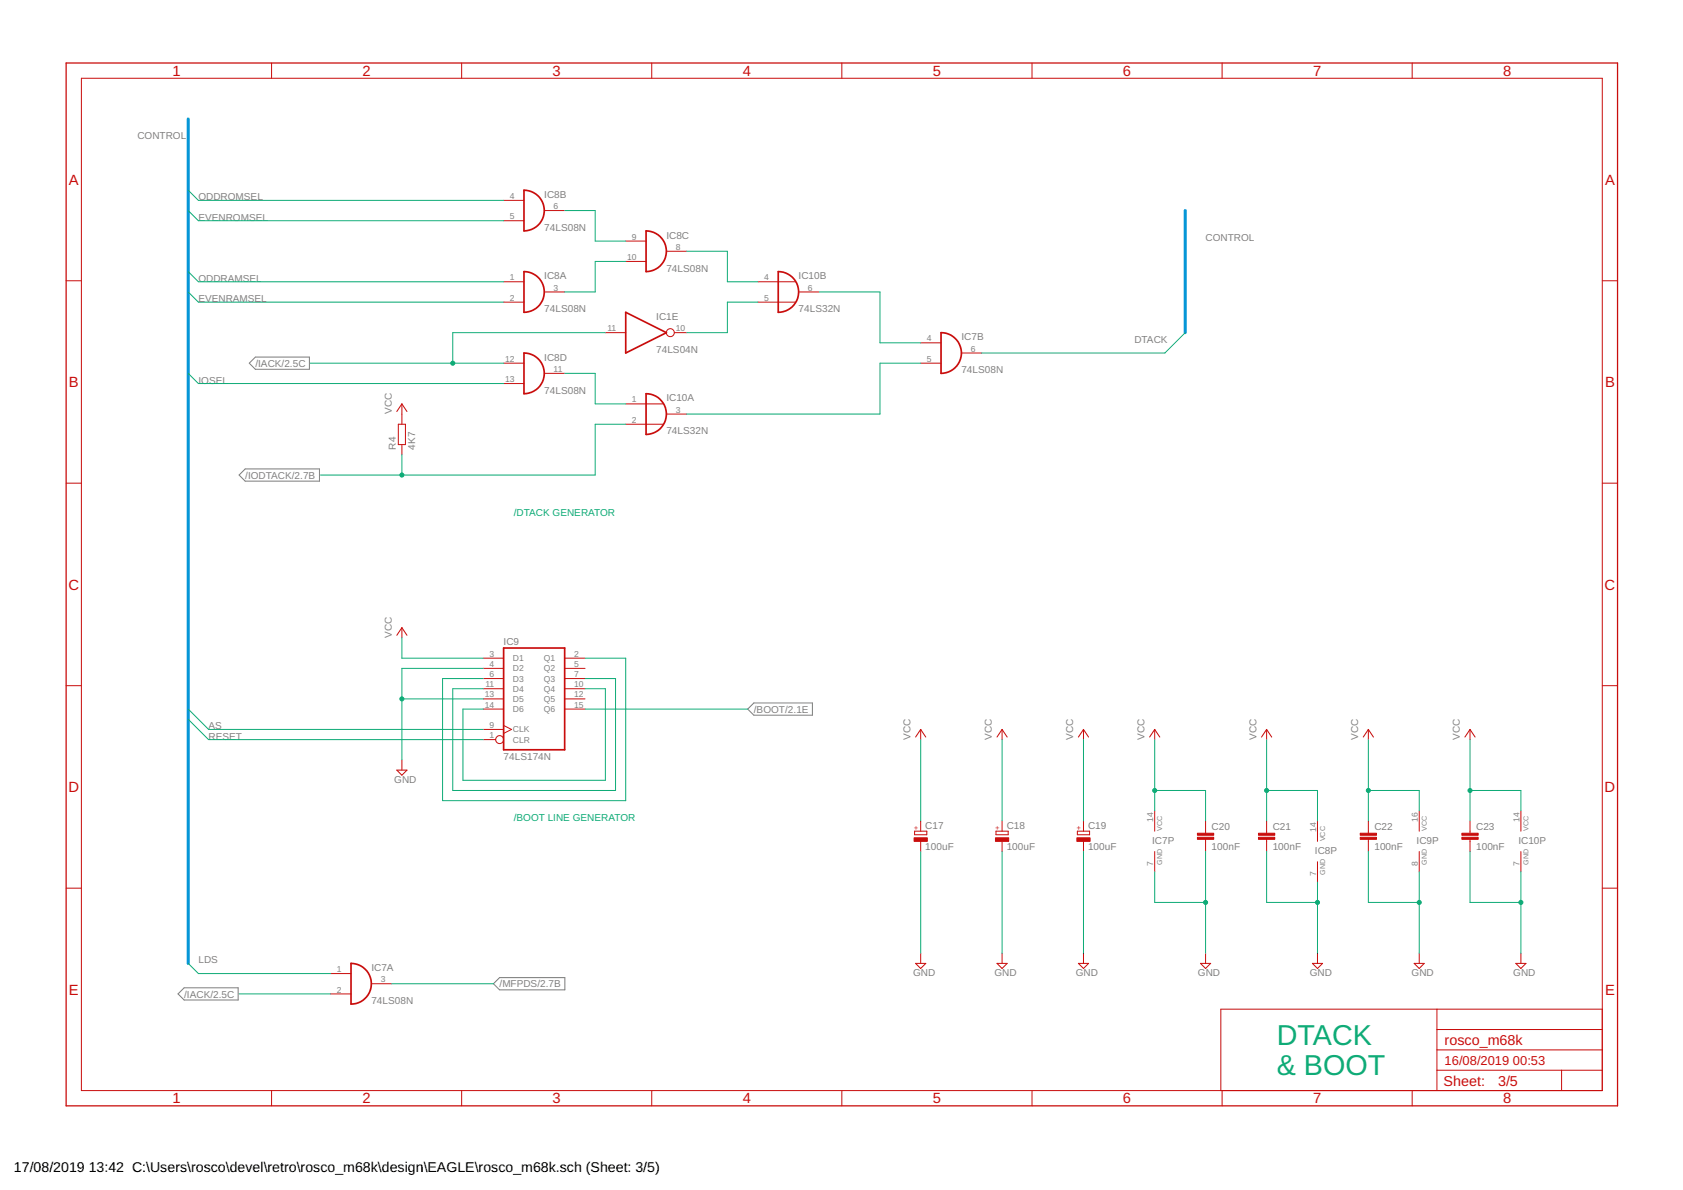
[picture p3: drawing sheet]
<svg xmlns="http://www.w3.org/2000/svg" width="420mm" height="297mm" viewBox="0 0 420 297" stroke-linecap="round" stroke-linejoin="round" font-family="sans-serif">
<path d="M62.2 90.7l1.6-1.6h13.4v3.1h-13.4zM61.2 117.1h18.6v3h-18.6l-1.5-1.5zM186.7 177l1.5-1.5h14.6v3h-14.6zM44.4 248.1l1.6-1.5h13.5v3h-13.5zM123.2 245.6l1.5-1.6h16.3v3.1h-16.3z" fill="none" stroke="#808080" stroke-width=".25"/>
<g fill="none" stroke="#c90d0c" stroke-width=".25">
<path d="M20.3 19.5h379.7v252.7h-379.7zM67.8 15.7v3.8M115.3 15.7v3.8M162.7 15.7v3.8M210.2 15.7v3.8M257.6 15.7v3.8M305.1 15.7v3.8M352.6 15.7v3.8M125.7 50h5.1M125.7 55.1h5.1M135.9 52.6h5.1M16.5 70.1h3.8"/>
<path d="M125.7 70.3h5.1M125.7 75.4h5.1M135.9 72.9h5.1M156.2 60.2h5.1M156.2 65.3h5.1M166.4 62.7h5M189.2 70.3h9.4M189.2 75.4h9.4M199.4 72.9h5M400 70.1h3.8M125.7 90.7h5.1M125.7 95.7h5.1"/>
<path d="M135.9 93.2h5.1M151.1 83h5.1M168.3 83h3.1M229.8 90.7h5.1M229.8 85.6h5.1M240 88.1h5.1M99.4 105.9h1.8v5.1h-1.8zM100.3 100.8v5.1M100.3 111v2.5M100.3 100.8l1.3 1.9M100.3 100.8l-1.2 1.9M156.2 105.9h9.4"/>
<path d="M156.2 100.8h9.4M166.4 103.4h5M16.5 120.6h3.8M400 120.6h3.8M100.3 156.7l1.3 1.9M100.3 156.7l-1.2 1.9M100.3 156.7v2.5M16.5 171.2h3.8M120.6 164.3h5.1M120.6 166.8h5.1M120.6 169.4h5.1M120.6 171.9h5.1"/>
<path d="M120.6 174.5h5.1M120.6 177h5.1M141 164.3h5M141 166.8h5M141 169.4h5M141 171.9h5M141 174.5h5M141 177h5M400 171.2h3.8M99.1 192.2h2.5l-1.3 1.3zM100.3 189.7v2.5M120.6 184.6h3.1"/>
<path d="M120.6 182.1h5.1M125.7 181.1l2 1-2 1M229.8 182.1v2.5M229.8 182.1l1.3 1.9M229.8 182.1l-1.2 1.9M250.2 182.1l1.2 1.9M250.2 182.1l-1.3 1.9M250.2 182.1v2.5M270.5 182.1v2.5M270.5 182.1l1.3 1.9M270.5 182.1l-1.3 1.9M288.3 182.1v2.5"/>
<path d="M288.3 182.1l1.2 1.9M288.3 182.1l-1.3 1.9M316.2 182.1v2.5M316.2 182.1l1.3 1.9M316.2 182.1l-1.3 1.9M341.6 182.1v2.5M341.6 182.1l1.3 1.9M341.6 182.1l-1.3 1.9M367 182.1v2.5M367 182.1l1.3 1.9M367 182.1l-1.3 1.9M228.3 207.5h3.1v.9h-3.1z"/>
<path d="M229.8 204.9v2.6M229.8 210v2.6M248.6 207.5h3.1v.9h-3.1zM250.2 204.9v2.6M250.2 210v2.6M269 207.5h3v.9h-3zM270.5 204.9v2.6M270.5 210v2.6M288.3 202.4v5.1M288.3 212.6v5M301 204.9v3.1M301 209.5v3.1"/>
<path d="M316.2 204.9v3.1M316.2 209.5v3.1M328.9 204.9v5.1M328.9 215.1v5.1M341.6 204.9v3.1M341.6 209.5v3.1M354.3 202.4v5.1M354.3 212.6v5M367 204.9v3.1M367 209.5v3.1M379.7 202.4v5.1M379.7 212.6v5"/>
<path d="M16.5 221.7h3.8M229.8 237.9v2.6M250.2 237.9v2.6M270.5 237.9v2.6M301 237.9v2.6M328.9 237.9v2.6M354.3 237.9v2.6M379.7 237.9v2.6M400 221.7h3.8M82.5 243h5.1M82.5 248.1h5.1M92.7 245.6h5.1"/>
<path d="M228.6 240.5h2.5l-1.3 1.2zM248.9 240.5h2.5l-1.2 1.2zM269.2 240.5h2.6l-1.3 1.2zM299.7 240.5h2.5l-1.2 1.2zM327.6 240.5h2.6l-1.3 1.2zM353 240.5h2.6l-1.3 1.2zM358.7 251.9v20.3M358.7 257h41.3M378.4 240.5h2.6l-1.3 1.2zM400 251.9h-95.2v20.3M67.8 272.2v3.8M115.3 272.2v3.8"/>
<path d="M162.7 272.2v3.8M210.2 272.2v3.8M257.6 272.2v3.8M305.1 272.2v3.8M352.6 272.2v3.8M358.7 267.1h41.3M358.7 262.1h41.3M389.8 267.1v5.1"/>
<circle cx="167.3" cy="83" r=".99"/>
<circle cx="124.7" cy="184.6" r=".99"/>
</g>
<path d="M16.5 15.7h387.3v260.3h-387.3z" fill="none" stroke="#c90d0c" stroke-width=".32"/>
<path d="M130.8 47.5a5.1 5.1 0 0 1 5.1 5.1 5.1 5.1 0 0 1-5.1 5zM161.3 57.6a5.1 5.1 0 0 1 5.1 5.1 5.1 5.1 0 0 1-5.1 5.1zM130.8 67.8a5.1 5.1 0 0 1 5.1 5.1 5.1 5.1 0 0 1-5.1 5.1zM156.2 78l10.2 5-10.2 5.1zM194.3 67.8a5.1 5.1 0 0 1 5.1 5.1 5.1 5.1 0 0 1-5.1 5.1zM130.8 88.1a5.1 5.1 0 0 1 5.1 5.1 5.1 5.1 0 0 1-5.1 5.1zM161.3 98.3a5.1 5.1 0 0 1 5.1 5.1 5.1 5.1 0 0 1-5.1 5zM234.9 83a5.1 5.1 0 0 1 5.1 5.1 5.1 5.1 0 0 1-5.1 5.1zM125.7 161.8h15.3v25.4h-15.3zM87.6 240.5a5.1 5.1 0 0 1 5.1 5.1 5.1 5.1 0 0 1-5.1 5z" fill="none" stroke="#c90d0c" stroke-width=".42"/>
<g fill="#c90d0c" stroke="#c90d0c" stroke-width=".25">
<path d="M298.9 208h4.1v.5h-4.1z"/>
<path d="M298.9 209h4.1v.5h-4.1z"/>
<path d="M339.6 208h4v.5h-4z"/>
<path d="M339.6 209h4v.5h-4z"/>
<path d="M365 208h4v.5h-4z"/>
<path d="M365 209h4v.5h-4z"/>
<path d="M268.8 209.1h3.3v.9h-3.3z"/>
<path d="M228.2 209.1h3.3v.9h-3.3z"/>
<path d="M248.5 209.1h3.3v.9h-3.3z"/>
<path d="M314.2 208h4v.5h-4z"/>
<path d="M314.2 209h4v.5h-4z"/>
</g>
<path d="M47 29.7v210.8M295.9 52.6v30.4" fill="none" stroke="#0696d7" stroke-width=".76"/>
<g fill="none" stroke="#0dab76" stroke-width=".25">
<path d="M47 47.5l2.5 2.5h76.2M47 52.6l2.5 2.5h76.2M141 52.6h7.6v7.6h7.6M47 67.8l2.5 2.5h76.2M47 72.9l2.5 2.5h76.2M156.2 65.3h-7.6v7.6h-7.6M171.4 62.7h10.2v7.6h7.6M189.2 75.4h-7.6v7.6h-10.2M204.4 72.9h15.3v12.7h10.1M47 93.2l2.5 2.5h76.2M77.5 90.7h48.2M141 93.2h7.6v7.6h7.6"/>
<path d="M151.1 83h-38.1v7.7M229.8 90.7h-10.1v12.7h-48.3M295.9 83l-5.1 5.1h-45.7M100.3 113.5v5.1M156.2 105.9h-7.6v12.7h-68.6M100.3 159.2v5.1h20.3M47 177l5.1 5.1h68.5M47 179.5l5.1 5.1h68.5M100.3 174.5h20.3M120.6 166.8h-20.3v22.9M146 164.3h10.2v35.6h-45.7v-30.5h10.1M146 169.4h7.7v27.9h-40.7v-25.4h7.6"/>
<path d="M146 171.9h5.1v22.9h-35.5v-17.8h5M146 177h40.7M229.8 184.6v20.3M250.2 184.6v20.3M270.5 184.6v20.3M288.3 197.3h12.7v7.6M288.3 184.6v17.8M316.2 197.3h12.7v7.6M316.2 184.6v20.3M341.6 184.6v20.3M341.6 197.3h12.7v5.1M367 197.3h12.7v5.1"/>
<path d="M367 184.6v20.3M229.8 212.6v25.3M250.2 212.6v25.3M270.5 212.6v25.3M288.3 217.6v7.7h12.7M301 212.6v25.3M316.2 212.6v12.7h12.7M341.6 212.6v12.7h12.7M354.3 217.6v20.3M367 212.6v12.7h12.7M379.7 217.6v20.3M328.9 220.2v17.7"/>
<path d="M47 240.5l2.5 2.5h33M59.7 248.1h22.8M97.8 245.6h25.4"/>
</g>
<g fill="#0dab76" stroke="#0dab76" stroke-width=".25">
<circle cx="341.6" cy="197.3" r=".51"/>
<circle cx="288.3" cy="197.3" r=".51"/>
<circle cx="367" cy="197.3" r=".51"/>
<circle cx="316.2" cy="197.3" r=".51"/>
<circle cx="301" cy="225.3" r=".51"/>
<circle cx="100.3" cy="174.5" r=".51"/>
<circle cx="354.3" cy="225.3" r=".51"/>
<circle cx="379.7" cy="225.3" r=".51"/>
<circle cx="328.9" cy="225.3" r=".51"/>
<circle cx="100.3" cy="118.6" r=".51"/>
<circle cx="113" cy="90.7" r=".51"/>
</g>
<g font-size="7.2" fill="#0dab76">
<text x="318.7" y="260.8">DTACK</text>
<text x="318.7" y="268.4">&amp; BOOT</text>
</g>
<g font-size="3.7" fill="#c90d0c">
<text x="43" y="18.9">1</text>
<text x="90.5" y="18.9">2</text>
<text x="138" y="18.9">3</text>
<text x="185.4" y="18.9">4</text>
<text x="232.9" y="18.9">5</text>
<text x="280.3" y="18.9">6</text>
<text x="327.8" y="18.9">7</text>
<text x="375.3" y="18.9">8</text>
<text x="17.2" y="46.1">A</text>
<text x="400.7" y="46.1">A</text>
<text x="17.2" y="96.6">B</text>
<text x="400.7" y="96.6">B</text>
<text x="17.1" y="147.2">C</text>
<text x="400.6" y="147.2">C</text>
<text x="17.1" y="197.7">D</text>
<text x="400.6" y="197.7">D</text>
<text x="17.2" y="248.3">E</text>
<text x="400.7" y="248.3">E</text>
<text x="43" y="275.4">1</text>
<text x="90.5" y="275.4">2</text>
<text x="138" y="275.4">3</text>
<text x="185.4" y="275.4">4</text>
<text x="232.9" y="275.4">5</text>
<text x="280.3" y="275.4">6</text>
<text x="327.8" y="275.4">7</text>
<text x="375.3" y="275.4">8</text>
</g>
<g font-size="3.6" fill="#c90d0c">
<text x="360.6" y="260.8">rosco_m68k</text>
<text x="360.4" y="271.1">Sheet:</text>
<text x="374" y="271">3/5</text>
</g>
<g font-size="3.5">
<text x="3.5" y="292.5">17/08/2019</text>
<text x="22.2" y="292.5">13:42 C:\Users\rosco\devel\retro\rosco_m68k\design\EAGLE\rosco_m68k.sch (Sheet: 3/5)</text>
</g>
<g font-size="3.2" fill="#c90d0c">
<text x="360.6" y="265.9">16/08/2019</text>
<text x="377.7" y="265.9">00:53</text>
</g>
<g font-size="2.5" fill="#808080">
<text x="34.3" y="34.8">CONTROL</text>
<text x="49.5" y="50">ODDROMSEL</text>
<text x="135.9" y="49.4">IC8B</text>
<text x="49.5" y="55.1">EVENROMSEL</text>
<text x="135.9" y="57.6">74LS08N</text>
<text x="166.4" y="59.5">IC8C</text>
<text x="301" y="60.2">CONTROL</text>
<text x="49.5" y="70.3">ODDRAMSEL</text>
<text x="135.9" y="69.7">IC8A</text>
<text x="166.4" y="67.8">74LS08N</text>
<text x="199.4" y="69.7">IC10B</text>
<text x="49.5" y="75.4">EVENRAMSEL</text>
<text x="135.9" y="78">74LS08N</text>
<text x="199.4" y="78">74LS32N</text>
<text x="163.8" y="79.9">IC1E</text>
<text x="163.8" y="88.1">74LS04N</text>
<text x="240" y="84.9">IC7B</text>
<text x="283.2" y="85.6">DTACK</text>
<text x="49.5" y="95.7">IOSEL</text>
<text x="63.8" y="91.5">/IACK/2.5C</text>
<text x="135.9" y="90">IC8D</text>
<text x="240" y="93.2">74LS08N</text>
<text x="135.9" y="98.3">74LS08N</text>
<text x="166.4" y="100.2">IC10A</text>
<text x="97.8" y="103.3" transform="rotate(-90 97.8 103.3)">VCC</text>
<text x="98.8" y="112.2" transform="rotate(-90 98.8 112.2)">R4</text>
<text x="103.6" y="112.2" transform="rotate(-90 103.6 112.2)">4K7</text>
<text x="166.4" y="108.4">74LS32N</text>
<text x="61.2" y="119.5">/IODTACK/2.7B</text>
<text x="97.8" y="159.2" transform="rotate(-90 97.8 159.2)">VCC</text>
<text x="125.7" y="161.1">IC9</text>
<text x="188.2" y="177.9">/BOOT/2.1E</text>
<text x="52.1" y="182.1">AS</text>
<text x="52.1" y="184.6">RESET</text>
<text x="227.3" y="184.6" transform="rotate(-90 227.3 184.6)">VCC</text>
<text x="247.6" y="184.6" transform="rotate(-90 247.6 184.6)">VCC</text>
<text x="267.9" y="184.6" transform="rotate(-90 267.9 184.6)">VCC</text>
<text x="285.7" y="184.6" transform="rotate(-90 285.7 184.6)">VCC</text>
<text x="313.7" y="184.6" transform="rotate(-90 313.7 184.6)">VCC</text>
<text x="339.1" y="184.6" transform="rotate(-90 339.1 184.6)">VCC</text>
<text x="364.5" y="184.6" transform="rotate(-90 364.5 184.6)">VCC</text>
<text x="125.7" y="189.7">74LS174N</text>
<text x="98.4" y="195.4">GND</text>
<text x="231" y="207">C17</text>
<text x="251.3" y="207">C18</text>
<text x="271.6" y="207">C19</text>
<text x="302.5" y="207.1">C20</text>
<text x="317.7" y="207.1">C21</text>
<text x="343.1" y="207.1">C22</text>
<text x="368.5" y="207.1">C23</text>
<text x="231" y="212.1">100uF</text>
<text x="251.3" y="212.1">100uF</text>
<text x="271.6" y="212.1">100uF</text>
<text x="287.6" y="210.6">IC7P</text>
<text x="302.5" y="212.2">100nF</text>
<text x="317.7" y="212.2">100nF</text>
<text x="328.3" y="213.2">IC8P</text>
<text x="343.1" y="212.2">100nF</text>
<text x="353.7" y="210.6">IC9P</text>
<text x="368.5" y="212.2">100nF</text>
<text x="379.1" y="210.6">IC10P</text>
<text x="49.5" y="240.5">LDS</text>
<text x="92.7" y="242.4">IC7A</text>
<text x="227.9" y="243.7">GND</text>
<text x="248.3" y="243.7">GND</text>
<text x="268.6" y="243.7">GND</text>
<text x="299.1" y="243.7">GND</text>
<text x="327" y="243.7">GND</text>
<text x="352.4" y="243.7">GND</text>
<text x="377.8" y="243.7">GND</text>
<text x="46" y="249">/IACK/2.5C</text>
<text x="92.7" y="250.6">74LS08N</text>
<text x="124.7" y="246.5">/MFPDS/2.7B</text>
</g>
<g font-size="2.5" fill="#0dab76">
<text x="128.3" y="128.7">/DTACK GENERATOR</text>
<text x="128.3" y="204.9">/BOOT LINE GENERATOR</text>
</g>
<g font-size="2.1" fill="#808080">
<text x="127.3" y="49.7">4</text>
<text x="138.2" y="52.2">6</text>
<text x="127.3" y="54.7">5</text>
<text x="157.8" y="59.8">9</text>
<text x="156.6" y="64.9">10</text>
<text x="168.7" y="62.4">8</text>
<text x="127.3" y="70">1</text>
<text x="190.8" y="70">4</text>
<text x="127.3" y="75.1">2</text>
<text x="138.2" y="72.5">3</text>
<text x="190.8" y="75.1">5</text>
<text x="201.7" y="72.5">6</text>
<text x="151.6" y="82.7">11</text>
<text x="168.7" y="82.7">10</text>
<text x="231.4" y="85.2">4</text>
<text x="242.3" y="87.8">6</text>
<text x="126.1" y="90.3">12</text>
<text x="126.1" y="95.4">13</text>
<text x="138.2" y="92.8">11</text>
<text x="231.4" y="90.3">5</text>
<text x="157.8" y="100.5">1</text>
<text x="157.8" y="105.5">2</text>
<text x="168.7" y="103">3</text>
<text x="122.2" y="163.9">3</text>
<text x="122.2" y="166.5">4</text>
<text x="128.1" y="165.1">D1</text>
<text x="128.1" y="167.6">D2</text>
<text x="135.8" y="165.1">Q1</text>
<text x="135.8" y="167.6">Q2</text>
<text x="143.3" y="163.9">2</text>
<text x="143.3" y="166.5">5</text>
<text x="121.2" y="171.6">11</text>
<text x="122.2" y="169">6</text>
<text x="128.1" y="170.1">D3</text>
<text x="128.1" y="172.7">D4</text>
<text x="135.8" y="170.1">Q3</text>
<text x="135.8" y="172.7">Q4</text>
<text x="143.3" y="169">7</text>
<text x="143.3" y="171.6">10</text>
<text x="121" y="174.1">13</text>
<text x="121" y="176.6">14</text>
<text x="128.1" y="175.2">D5</text>
<text x="128.1" y="177.8">D6</text>
<text x="135.8" y="175.2">Q5</text>
<text x="135.8" y="177.8">Q6</text>
<text x="143.3" y="174.1">12</text>
<text x="143.3" y="176.6">15</text>
<text x="122.2" y="184.3">1</text>
<text x="122.2" y="181.7">9</text>
<text x="128.1" y="185.4">CLR</text>
<text x="128.1" y="182.8">CLK</text>
<text x="287.9" y="205.1" transform="rotate(-90 287.9 205.1)">14</text>
<text x="328.5" y="207.7" transform="rotate(-90 328.5 207.7)">14</text>
<text x="353.9" y="205.1" transform="rotate(-90 353.9 205.1)">16</text>
<text x="379.3" y="205.1" transform="rotate(-90 379.3 205.1)">14</text>
<text x="287.9" y="216.1" transform="rotate(-90 287.9 216.1)">7</text>
<text x="328.5" y="218.6" transform="rotate(-90 328.5 218.6)">7</text>
<text x="353.9" y="216.1" transform="rotate(-90 353.9 216.1)">8</text>
<text x="379.3" y="216.1" transform="rotate(-90 379.3 216.1)">7</text>
<text x="84.1" y="242.7">1</text>
<text x="95" y="245.2">3</text>
<text x="84.1" y="247.7">2</text>
</g>
<g font-size="1.8" fill="#c90d0c">
<text x="229.3" y="207.1" transform="rotate(-90 229.3 207.1)">+</text>
<text x="249.6" y="207.1" transform="rotate(-90 249.6 207.1)">+</text>
<text x="269.9" y="207.1" transform="rotate(-90 269.9 207.1)">+</text>
</g>
<g font-size="1.8" fill="#808080">
<text x="290.2" y="207.5" transform="rotate(-90 290.2 207.5)">VCC</text>
<text x="356.2" y="207.5" transform="rotate(-90 356.2 207.5)">VCC</text>
<text x="381.6" y="207.5" transform="rotate(-90 381.6 207.5)">VCC</text>
<text x="290.2" y="215.9" transform="rotate(-90 290.2 215.9)">GND</text>
<text x="330.8" y="210" transform="rotate(-90 330.8 210)">VCC</text>
<text x="356.2" y="215.9" transform="rotate(-90 356.2 215.9)">GND</text>
<text x="381.6" y="215.9" transform="rotate(-90 381.6 215.9)">GND</text>
<text x="330.8" y="218.4" transform="rotate(-90 330.8 218.4)">GND</text>
</g>
</svg>
